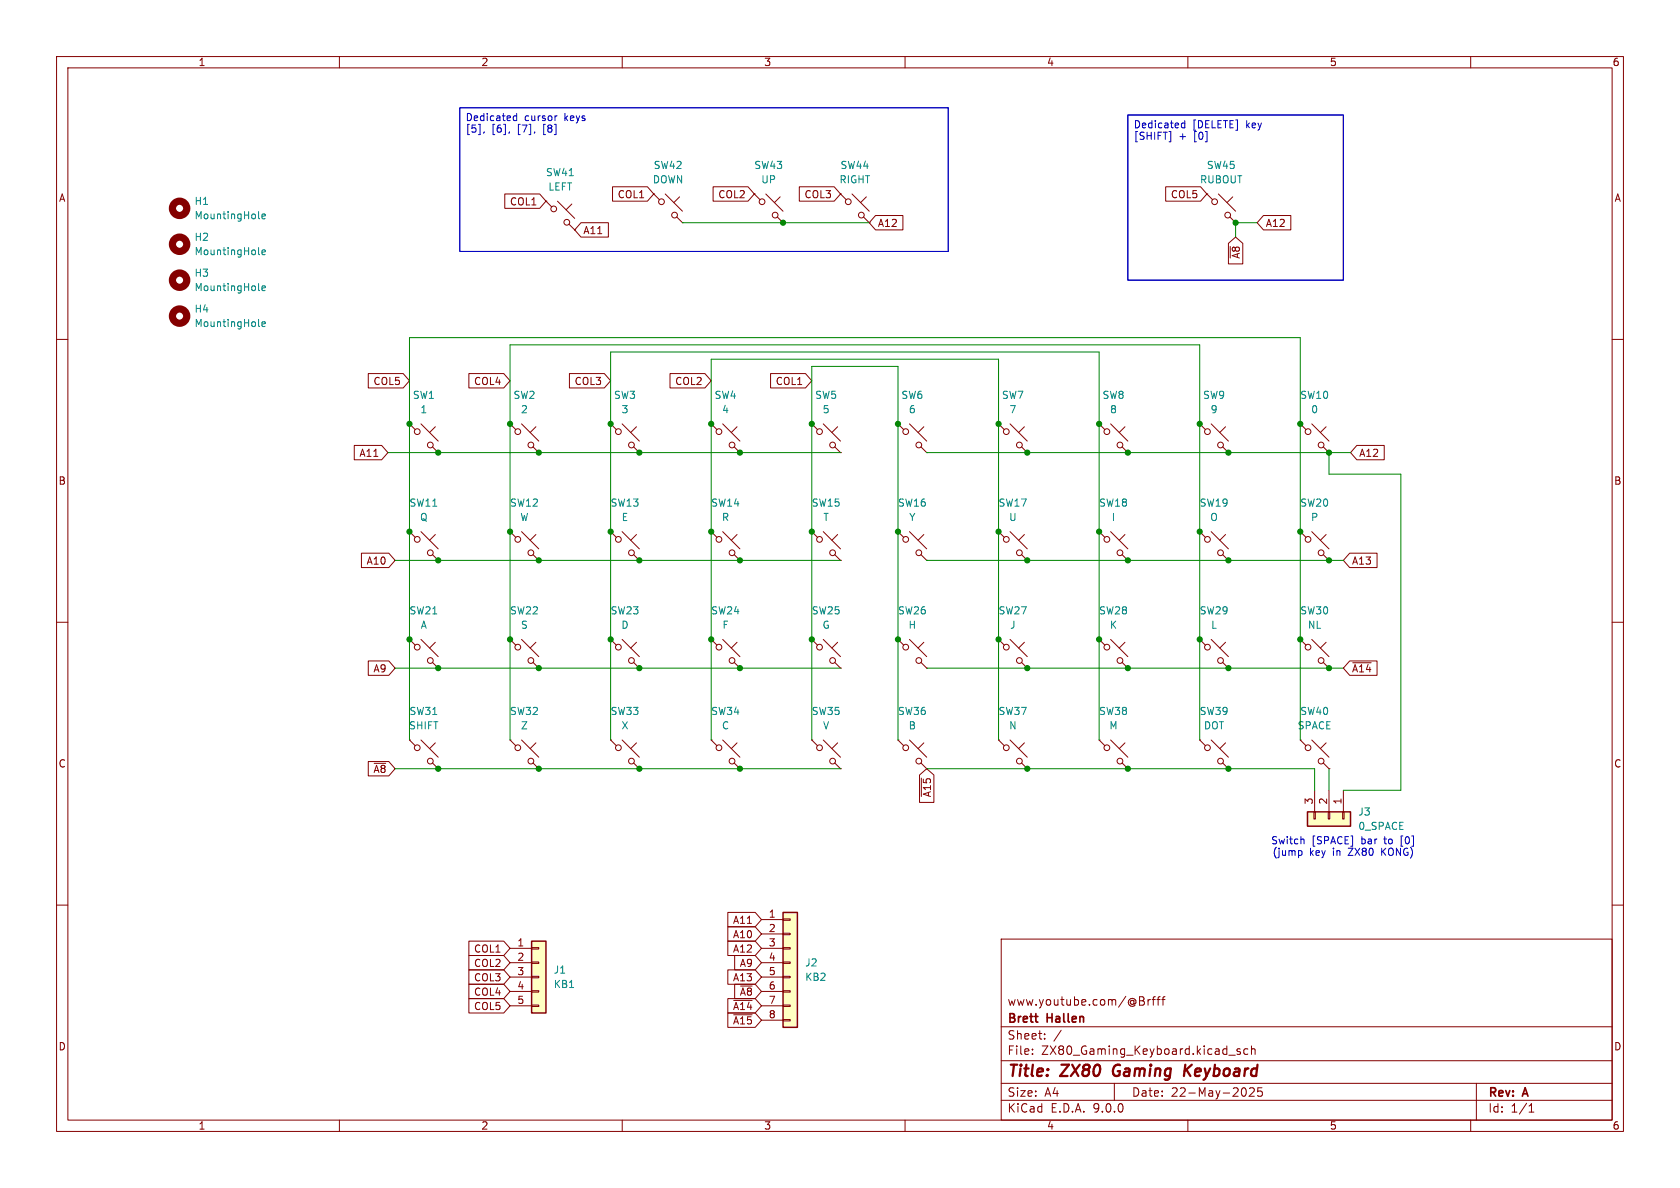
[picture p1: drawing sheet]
<svg xmlns="http://www.w3.org/2000/svg" width="297mm" height="210mm" viewBox="0 0 297 210" stroke-linecap="round" stroke-linejoin="round" font-family="sans-serif">
<g fill="none" stroke="#840000" stroke-width=".18">
<path d="M10 10h277v190h-277zM12 12h273v186h-273zM60 10v2M110 10v2M160 10v2M210 10v2M260 10v2M148.6 34.3l1 1M148.6 34.3h.1M150.6 34.3l3.1 3M152.7 38.4l1 1M153.2 34.8l-1.1 1"/>
<path d="M153.7 39.4h.1M10 60h2M72.4 74.9l1 1M72.4 74.9h.1M74.4 74.9l3.1 3.1M76.5 79l1 1M77 75.4l-1.1 1.1M285 60h2M77.5 80h.1M10 110h2M285 110h2M10 160h2"/>
<path d="M177 166h108v32h-108zM202.2 177.1v.5M203 176.7v1M203.4 176.7l-.3 .1-.1 .2M203.7 176.7h.5M204.2 176.2l-.3 .2v1.3M204.5 176.7h.6M205.1 176.2l-.4 .2v1.3M205.4 176.7h.6M206 176.2l-.4 .2v1.3M285 160h2M60 198v2"/>
<path d="M110 198v2M160 198v2M177 194.5h108M177 191.5h108M177 187.5h108M177 181.5h108M182.5 186.3v.1M182.5 185.5v.1M184.7 183.6v.1M184.7 182.8v.1M187.6 182.1l-1.3 2M197 191.5v3"/>
<path d="M210 198v2M217.2 186.5h1.2M219.2 185.5l-.3-.1-.2 .2v.2l.5 .2v.3h-.5M220.2 192.4l.1 .8-.1 .5-.2 .1M220.6 185.5l-.4-.1-.3 .3v.4l.1 .2h.6M221.2 185.5l.3-.1 .3 .1 .1 .9M221.2 184.9v1.5M221.7 192.4v.5l-.9 .9h.9M222.4 192.3l-.1 .7 .2-.1h.5l.2 .6-.3 .3-.6-.1M260 198v2M261 191.5v6.5M270.3 196.6h.9"/>
<path d="M270.3 195.5l.4-.4v1.5"/>
<circle cx="150" cy="35.7" r=".51"/>
<circle cx="152.3" cy="38" r=".51"/>
<circle cx="73.8" cy="76.3" r=".51"/>
<circle cx="76.1" cy="78.7" r=".51"/>
</g>
<path d="M197 188.5a1.27 1.27 0 0 0 0 1.6M209.6 188.2l-.3 2M209.7 189.1l.7 1.1M210.7 188.2l-1.3 1.2" fill="none" stroke="#840000" stroke-width=".4"/>
<path d="M231.1 143.5h7.7v2.6h-7.7z" fill="#ffffc2"/>
<path d="M231.1 143.5h7.7v2.6h-7.7z" fill="none" stroke="#840000" stroke-width=".25"/>
<g fill="none" stroke="#840000" stroke-width=".18">
<path d="M96.5 35.6l1 1M96.5 35.6h.1M98.6 35.6l3 3M100.6 39.6l1 1M101.1 36.1l-1 1M115.6 34.3l1 1M115.6 34.3h.1M117.6 34.3l3 3M119.6 38.4l1 1M120.1 34.8l-1 1M120.6 39.4h.1M133.3 34.3l1.1 1"/>
<path d="M133.3 34.3h.1M135.4 34.3l3 3M137.4 38.4l1 1M137.9 34.8l-1 1M138.4 39.4h.1M101.6 40.6h.1M107.9 74.9l1.1 1M107.9 74.9h.1M110 74.9l3 3.1M112 79l1 1M112.5 75.4l-1 1.1M125.7 74.9l1 1"/>
<path d="M125.7 74.9h.1M127.8 74.9l3 3.1M129.8 79l1 1M130.3 75.4l-1 1.1M158.7 74.9l1.1 1M158.7 74.9h.1M160.8 74.9l3 3.1M162.8 79l1 1M163.3 75.4l-1 1.1M72.4 94l1 1M72.4 94h.1M74.4 94l3.1 3"/>
<path d="M76.5 98l1 1.1M77 94.5l-1.1 1M77.5 99.1h.1M90.2 94l1 1M90.2 94h.1M92.2 94l3 3M94.2 98l1 1.1M94.7 94.5l-1 1M95.2 99.1h.1M107.9 94l1.1 1M107.9 94h.1M110 94l3 3"/>
<path d="M112 98l1 1.1M112.5 94.5l-1 1M113 80h.1M113 99.1h.1M125.7 94l1 1M125.7 94h.1M127.8 94l3 3M129.8 98l1 1.1M130.3 94.5l-1 1M130.8 80h.1M130.8 99.1h.1M163.8 80h.1"/>
<path d="M229.9 94l1 1M229.9 94h.1M231.9 94l3 3M233.9 98l1 1.1M234.4 94.5l-1 1M234.9 99.1h.1M72.4 113l1 1M72.4 113h.1M74.4 113l3.1 3.1M76.5 117.1l1 1M77 113.5l-1.1 1.1M77.5 118.1h.1"/>
<path d="M90.2 113l1 1M90.2 113h.1M92.2 113l3 3.1M94.2 117.1l1 1M94.7 113.5l-1 1.1M95.2 118.1h.1M107.9 113l1.1 1M107.9 113h.1M110 113l3 3.1M112 117.1l1 1M112.5 113.5l-1 1.1M113 118.1h.1"/>
<path d="M125.7 113l1 1M125.7 113h.1M127.8 113l3 3.1M129.8 117.1l1 1M130.3 113.5l-1 1.1M130.8 118.1h.1M212.1 113l1 1M212.1 113h.1M214.1 113l3.1 3.1M216.2 117.1l1 1M216.7 113.5l-1.1 1.1M217.2 118.1h.1"/>
<path d="M72.4 130.8l1 1M72.4 130.8h.1M74.4 130.8l3.1 3.1M76.5 134.9l1 1M77 131.3l-1.1 1M77.5 135.9h.1M229.9 130.8l1 1M229.9 130.8h.1M231.9 130.8l3 3.1M232.4 139.7v3.8M233.9 134.9l1 1M234.4 131.3l-1 1"/>
<path d="M234.9 135.9h.1M234.9 139.7v3.8M237.5 139.7v3.8M232.3 143.5h.2v1.3h-.2zM234.8 143.5h.3v1.3h-.3zM237.4 143.5h.2v1.3h-.2z"/>
<circle cx="97.9" cy="36.9" r=".51"/>
<circle cx="100.2" cy="39.3" r=".51"/>
<circle cx="116.9" cy="35.7" r=".51"/>
<circle cx="119.3" cy="38" r=".51"/>
<circle cx="134.7" cy="35.7" r=".51"/>
<circle cx="137" cy="38" r=".51"/>
<circle cx="109.3" cy="76.3" r=".51"/>
<circle cx="111.6" cy="78.7" r=".51"/>
<circle cx="127.1" cy="76.3" r=".51"/>
<circle cx="129.4" cy="78.7" r=".51"/>
<circle cx="160.1" cy="76.3" r=".51"/>
<circle cx="162.4" cy="78.7" r=".51"/>
<circle cx="73.8" cy="95.4" r=".51"/>
<circle cx="76.1" cy="97.7" r=".51"/>
<circle cx="91.5" cy="95.4" r=".51"/>
<circle cx="93.9" cy="97.7" r=".51"/>
<circle cx="109.3" cy="95.4" r=".51"/>
<circle cx="111.6" cy="97.7" r=".51"/>
<circle cx="127.1" cy="95.4" r=".51"/>
<circle cx="129.4" cy="97.7" r=".51"/>
<circle cx="231.2" cy="95.4" r=".51"/>
<circle cx="233.6" cy="97.7" r=".51"/>
<circle cx="73.8" cy="114.4" r=".51"/>
<circle cx="76.1" cy="116.8" r=".51"/>
<circle cx="91.5" cy="114.4" r=".51"/>
<circle cx="93.9" cy="116.8" r=".51"/>
<circle cx="109.3" cy="114.4" r=".51"/>
<circle cx="111.6" cy="116.8" r=".51"/>
<circle cx="127.1" cy="114.4" r=".51"/>
<circle cx="129.4" cy="116.8" r=".51"/>
<circle cx="213.5" cy="114.4" r=".51"/>
<circle cx="215.8" cy="116.8" r=".51"/>
<circle cx="73.8" cy="132.2" r=".51"/>
<circle cx="76.1" cy="134.5" r=".51"/>
<circle cx="231.2" cy="132.2" r=".51"/>
<circle cx="233.6" cy="134.5" r=".51"/>
</g>
<g fill="none" stroke="#840000" stroke-width="1.3">
<circle cx="31.7" cy="36.8" r="1.27"/>
<circle cx="31.7" cy="43.2" r="1.27"/>
<circle cx="31.7" cy="49.5" r="1.27"/>
<circle cx="31.7" cy="55.9" r="1.27"/>
</g>
<path d="M45.7 38.5l.2 .2M46.3 38.3l.6-.2v-.2l-.4-.1-.2 .2 .1 .6h.5M45.7 44.8l.2 .2M45.7 57.5l.2 .2M45.7 51.2l.2 .2M46.3 44.6l.6-.1v-.3h-.4l-.2 .2 .1 .6h.5M46.3 51l.6-.2v-.2l-.4-.1-.2 .2 .1 .6h.5M46.3 57.3l.6-.1v-.3h-.4l-.2 .2 .1 .6h.5" fill="none" stroke="#008484" stroke-width=".18"/>
<path d="M94 166.4h2.5v12.7h-2.5z" fill="#ffffc2"/>
<path d="M94 166.4h2.5v12.7h-2.5z" fill="none" stroke="#840000" stroke-width=".25"/>
<g fill="none" stroke="#840000" stroke-width=".18">
<path d="M90.2 74.9l1 1M90.2 74.9h.1M92.2 74.9l3 3.1M94.2 79l1 1M94.7 75.4l-1 1.1M176.5 74.9l1 1M176.5 74.9h.1M178.6 74.9l3 3.1M180.6 79l1 1M181.1 75.4l-1 1.1M194.3 74.9l1 1M194.3 74.9h.1"/>
<path d="M196.3 74.9l3.1 3.1M198.4 79l1 1M198.9 75.4l-1 1.1M95.2 80h.1M176.5 94l1 1M176.5 94h.1M178.6 94l3 3M180.6 98l1 1.1M181.1 94.5l-1 1M181.6 99.1h.1M181.6 80h.1M194.3 94l1 1"/>
<path d="M194.3 94h.1M196.3 94l3.1 3M198.4 98l1 1.1M198.9 94.5l-1 1M199.4 99.1h.1M199.4 80h.1M176.5 130.8l1 1M176.5 130.8h.1M178.6 130.8l3 3.1M180.6 134.9l1 1M181.1 131.3l-1 1M181.6 135.9h.1"/>
<path d="M194.3 130.8l1 1M194.3 130.8h.1M196.3 130.8l3.1 3.1M198.4 134.9l1 1M198.9 131.3l-1 1M199.4 135.9h.1M90.2 167.6h3.8M90.2 170.2h3.8M90.2 172.7h3.8M90.2 175.3h3.8M90.2 177.8h3.8M94 167.5h1.2v.3h-1.2z"/>
<path d="M94 170.1h1.2v.2h-1.2zM94 172.6h1.2v.2h-1.2zM94 175.1h1.2v.3h-1.2zM94 177.7h1.2v.2h-1.2z"/>
<circle cx="91.5" cy="76.3" r=".51"/>
<circle cx="93.9" cy="78.7" r=".51"/>
<circle cx="177.9" cy="76.3" r=".51"/>
<circle cx="180.2" cy="78.7" r=".51"/>
<circle cx="195.7" cy="76.3" r=".51"/>
<circle cx="198" cy="78.7" r=".51"/>
<circle cx="177.9" cy="95.4" r=".51"/>
<circle cx="180.2" cy="97.7" r=".51"/>
<circle cx="195.7" cy="95.4" r=".51"/>
<circle cx="198" cy="97.7" r=".51"/>
<circle cx="177.9" cy="132.2" r=".51"/>
<circle cx="180.2" cy="134.5" r=".51"/>
<circle cx="195.7" cy="132.2" r=".51"/>
<circle cx="198" cy="134.5" r=".51"/>
</g>
<path d="M138.4 161.3h2.6v20.3h-2.6z" fill="#ffffc2"/>
<path d="M138.4 161.3h2.6v20.3h-2.6z" fill="none" stroke="#840000" stroke-width=".25"/>
<g fill="none" stroke="#840000" stroke-width=".18">
<path d="M89.2 34.3h6.2l1.1 1.3-1.1 1.2h-6.2zM102.7 39.4h4.9v2.5h-4.9l-1.1-1.3zM108.3 33h6.2l1.1 1.3-1.1 1.3h-6.2zM126.1 33h6.1l1.1 1.3-1.1 1.3h-6.1zM141.3 33h6.2l1.1 1.3-1.1 1.3h-6.2zM154.8 38.1h4.8v2.5h-4.8l-1.1-1.2zM206.1 33h6.1l1.2 1.3-1.2 1.3h-6.1zM213.4 34.3l1 1M213.4 34.3h.1M215.4 34.3l3 3M217.4 38.4l1 1M217.9 34.8l-1 1"/>
<path d="M218.4 39.4h.1M223.4 38.1h4.8v2.5h-4.8l-1.2-1.2zM217.2 43l1.2-1.1 1.3 1.1v3.7h-2.5zM217.5 43.6v2M62.6 78.7h4.9l1.1 1.3-1.1 1.3h-4.9zM65.1 66h6.2l1.1 1.3-1.1 1.3h-6.2zM82.9 66h6.2l1.1 1.3-1.1 1.3h-6.2zM100.7 66h6.1l1.1 1.3-1.1 1.3h-6.1zM118.4 66h6.2l1.1 1.3-1.1 1.3h-6.2zM136.2 66h6.2l1.1 1.3-1.1 1.3h-6.2zM143.5 74.9l1 1M143.5 74.9h.1"/>
<path d="M145.5 74.9l3.1 3.1M147.6 79l1 1M148.1 75.4l-1 1.1M212.1 74.9l1 1M212.1 74.9h.1M214.1 74.9l3.1 3.1M216.2 79l1 1M216.7 75.4l-1.1 1.1M229.9 74.9l1 1M229.9 74.9h.1M231.9 74.9l3 3.1M233.9 79l1 1"/>
<path d="M234.4 75.4l-1 1.1M239.9 78.7h4.8v2.6h-4.8l-1.1-1.3zM63.9 97.8h4.8l1.1 1.3-1.1 1.2h-4.8zM143.5 94l1 1M143.5 94h.1M145.5 94l3.1 3M147.6 98l1 1.1M148.1 94.5l-1 1M148.6 99.1h.1M148.6 80h.1M158.7 94l1.1 1M158.7 94h.1"/>
<path d="M160.8 94l3 3M162.8 98l1 1.1M163.3 94.5l-1 1M163.8 99.1h.1M212.1 94l1 1M212.1 94h.1M214.1 94l3.1 3M216.2 98l1 1.1M216.7 94.5l-1.1 1M217.2 99.1h.1M217.2 80h.1M234.9 80h.1"/>
<path d="M238.6 97.8h4.8v2.5h-4.8l-1.1-1.2zM65.1 116.8h3.6l1.1 1.3-1.1 1.3h-3.6zM143.5 113l1 1M143.5 113h.1M145.5 113l3.1 3.1M147.6 117.1l1 1M148.1 113.5l-1 1.1M148.6 118.1h.1M158.7 113l1.1 1M158.7 113h.1M160.8 113l3 3.1M162.8 117.1l1 1"/>
<path d="M163.3 113.5l-1 1.1M163.8 118.1h.1M176.5 113l1 1M176.5 113h.1M178.6 113l3 3.1M180.6 117.1l1 1M181.1 113.5l-1 1.1M181.6 118.1h.1M194.3 113l1 1M194.3 113h.1M196.3 113l3.1 3.1M198.4 117.1l1 1"/>
<path d="M198.9 113.5l-1 1.1M199.4 118.1h.1M229.9 113l1 1M229.9 113h.1M231.9 113l3 3.1M233.9 117.1l1 1M234.4 113.5l-1 1.1M234.9 118.1h.1M238.6 116.8h4.8v2.6h-4.8l-1.1-1.3zM239.1 117.2h3.3M65.1 134.6h3.6l1.1 1.3-1.1 1.3h-3.6zM66.1 134.9h2.1"/>
<path d="M90.2 130.8l1 1M90.2 130.8h.1M92.2 130.8l3 3.1M94.2 134.9l1 1M94.7 131.3l-1 1M95.2 135.9h.1M107.9 130.8l1.1 1M107.9 130.8h.1M110 130.8l3 3.1M112 134.9l1 1M112.5 131.3l-1 1M113 135.9h.1"/>
<path d="M125.7 130.8l1 1M125.7 130.8h.1M127.8 130.8l3 3.1M129.8 134.9l1 1M130.3 131.3l-1 1M130.8 135.9h.1M143.5 130.8l1 1M143.5 130.8h.1M145.5 130.8l3.1 3.1M147.6 134.9l1 1M148.1 131.3l-1 1M148.6 135.9h.1"/>
<path d="M158.7 130.8l1.1 1M158.7 130.8h.1M160.8 130.8l3 3.1M162.6 137l1.2-1.1 1.3 1.1v4.8h-2.5zM162.8 134.9l1 1M162.9 137.5v3.3M163.3 131.3l-1 1M212.1 130.8l1 1M212.1 130.8h.1M214.1 130.8l3.1 3.1M216.2 134.9l1 1M216.7 131.3l-1.1 1"/>
<path d="M217.2 135.9h.1M82.9 174h6.2l1.1 1.3-1.1 1.2h-6.2zM82.9 168.9h6.2l1.1 1.3-1.1 1.3h-6.2zM82.9 166.4h6.2l1.1 1.2-1.1 1.3h-6.2zM82.9 176.5h6.2l1.1 1.3-1.1 1.3h-6.2zM82.9 171.4h6.2l1.1 1.3-1.1 1.3h-6.2zM128.7 166.4h4.8l1.1 1.2-1.1 1.3h-4.8zM128.7 179.1h4.8l1.1 1.2-1.1 1.3h-4.8zM128.7 161.3h4.8l1.1 1.3-1.1 1.2h-4.8zM128.7 171.4h4.8l1.1 1.3-1.1 1.3h-4.8zM128.7 176.5h4.8l1.1 1.3-1.1 1.3h-4.8zM128.7 163.8h4.8l1.1 1.3-1.1 1.3h-4.8z"/>
<path d="M129.7 179.4h3.3M129.7 176.8h3.3M129.9 168.9h3.6l1.1 1.3-1.1 1.3h-3.6zM129.9 174h3.6l1.1 1.3-1.1 1.2h-3.6zM134.6 162.6h3.8M134.6 165.1h3.8M134.6 167.6h3.8M134.6 170.2h3.8M134.6 172.7h3.8M134.6 175.3h3.8M134.6 177.8h3.8M138.4 162.4h1.3v.3h-1.3z"/>
<path d="M138.4 165h1.3v.2h-1.3zM138.4 167.5h1.3v.3h-1.3zM138.4 170.1h1.3v.2h-1.3zM138.4 172.6h1.3v.2h-1.3zM138.4 175.1h1.3v.3h-1.3zM138.4 177.7h1.3v.2h-1.3zM134.6 180.3h3.8M138.4 180.2h1.3v.3h-1.3z"/>
<circle cx="214.7" cy="35.7" r=".51"/>
<circle cx="217" cy="38" r=".51"/>
<circle cx="144.9" cy="76.3" r=".51"/>
<circle cx="147.2" cy="78.7" r=".51"/>
<circle cx="213.5" cy="76.3" r=".51"/>
<circle cx="215.8" cy="78.7" r=".51"/>
<circle cx="231.2" cy="76.3" r=".51"/>
<circle cx="233.6" cy="78.7" r=".51"/>
<circle cx="144.9" cy="95.4" r=".51"/>
<circle cx="147.2" cy="97.7" r=".51"/>
<circle cx="160.1" cy="95.4" r=".51"/>
<circle cx="162.4" cy="97.7" r=".51"/>
<circle cx="213.5" cy="95.4" r=".51"/>
<circle cx="215.8" cy="97.7" r=".51"/>
<circle cx="144.9" cy="114.4" r=".51"/>
<circle cx="147.2" cy="116.8" r=".51"/>
<circle cx="160.1" cy="114.4" r=".51"/>
<circle cx="162.4" cy="116.8" r=".51"/>
<circle cx="177.9" cy="114.4" r=".51"/>
<circle cx="180.2" cy="116.8" r=".51"/>
<circle cx="195.7" cy="114.4" r=".51"/>
<circle cx="198" cy="116.8" r=".51"/>
<circle cx="231.2" cy="114.4" r=".51"/>
<circle cx="233.6" cy="116.8" r=".51"/>
<circle cx="91.5" cy="132.2" r=".51"/>
<circle cx="93.9" cy="134.5" r=".51"/>
<circle cx="109.3" cy="132.2" r=".51"/>
<circle cx="111.6" cy="134.5" r=".51"/>
<circle cx="127.1" cy="132.2" r=".51"/>
<circle cx="129.4" cy="134.5" r=".51"/>
<circle cx="144.9" cy="132.2" r=".51"/>
<circle cx="147.2" cy="134.5" r=".51"/>
<circle cx="160.1" cy="132.2" r=".51"/>
<circle cx="162.4" cy="134.5" r=".51"/>
<circle cx="213.5" cy="132.2" r=".51"/>
<circle cx="215.8" cy="134.5" r=".51"/>
</g>
<g fill="none" stroke="#008400" stroke-width=".18">
<path d="M120.6 39.4h33.1M222.2 39.4h-3.8v2.5M68.6 80h80M69.8 99.1h78.8M163.8 80h75M163.8 99.1h73.7M234.9 80v3.8h12.7v55.9h-10.1M69.8 118.1h78.8M163.8 118.1h73.7M69.8 135.9h78.8M72.4 130.8v-71.1h157.5v71.1M90.2 130.8v-69.8h121.9v69.8"/>
<path d="M107.9 130.8v-68.6h86.4v68.6M125.7 130.8v-67.3h50.8v67.3M143.5 130.8v-66h15.2v66M163.8 135.9h68.6v3.8M234.9 135.9v3.8"/>
</g>
<g fill="none" stroke="#0000c2" stroke-width=".18">
<path d="M81.3 19.1h86.3v25.4h-86.3zM85.6 23.3l-.1 .3M90.1 23.3l-.1 .3M91.3 20.1v1.2M91.3 20.5h-.3l-.3 .2 .2 .6h.4M94.5 23.3v.2M98.5 20.5h-.3M199.4 20.3h38.1v29.2h-38.1zM207 23.2v1.9h-.3M209.5 21.3v1.3M209.5 21.8l-.4-.1-.3 .3 .2 .5h.5M229.7 150.4h.4l.1 .2-.1 .5-.4 .1"/>
<path d="M230.2 148.3l.3 .2v.7"/>
</g>
<g fill="#008400" stroke="#008400" stroke-width=".18">
<circle cx="229.9" cy="113" r=".46"/>
<circle cx="234.9" cy="118.1" r=".46"/>
<circle cx="217.2" cy="135.9" r=".46"/>
<circle cx="217.2" cy="118.1" r=".46"/>
<circle cx="234.9" cy="99.1" r=".46"/>
<circle cx="229.9" cy="94" r=".46"/>
<circle cx="77.5" cy="135.9" r=".46"/>
<circle cx="95.2" cy="135.9" r=".46"/>
<circle cx="95.2" cy="99.1" r=".46"/>
<circle cx="72.4" cy="113" r=".46"/>
<circle cx="90.2" cy="94" r=".46"/>
<circle cx="143.5" cy="94" r=".46"/>
<circle cx="176.5" cy="94" r=".46"/>
<circle cx="176.5" cy="113" r=".46"/>
<circle cx="158.7" cy="94" r=".46"/>
<circle cx="181.6" cy="80" r=".46"/>
<circle cx="199.4" cy="80" r=".46"/>
<circle cx="181.6" cy="118.1" r=".46"/>
<circle cx="181.6" cy="135.9" r=".46"/>
<circle cx="158.7" cy="74.9" r=".46"/>
<circle cx="176.5" cy="74.9" r=".46"/>
<circle cx="143.5" cy="113" r=".46"/>
<circle cx="158.7" cy="113" r=".46"/>
<circle cx="143.5" cy="74.9" r=".46"/>
<circle cx="181.6" cy="99.1" r=".46"/>
<circle cx="194.3" cy="94" r=".46"/>
<circle cx="113" cy="80" r=".46"/>
<circle cx="125.7" cy="94" r=".46"/>
<circle cx="107.9" cy="113" r=".46"/>
<circle cx="113" cy="99.1" r=".46"/>
<circle cx="130.8" cy="99.1" r=".46"/>
<circle cx="107.9" cy="94" r=".46"/>
<circle cx="125.7" cy="113" r=".46"/>
<circle cx="77.5" cy="80" r=".46"/>
<circle cx="72.4" cy="74.9" r=".46"/>
<circle cx="199.4" cy="99.1" r=".46"/>
<circle cx="194.3" cy="113" r=".46"/>
<circle cx="217.2" cy="99.1" r=".46"/>
<circle cx="212.1" cy="94" r=".46"/>
<circle cx="212.1" cy="113" r=".46"/>
<circle cx="199.4" cy="135.9" r=".46"/>
<circle cx="212.1" cy="74.9" r=".46"/>
<circle cx="217.2" cy="80" r=".46"/>
<circle cx="194.3" cy="74.9" r=".46"/>
<circle cx="199.4" cy="118.1" r=".46"/>
<circle cx="229.9" cy="74.9" r=".46"/>
<circle cx="234.9" cy="80" r=".46"/>
<circle cx="218.4" cy="39.4" r=".46"/>
<circle cx="90.2" cy="113" r=".46"/>
<circle cx="77.5" cy="118.1" r=".46"/>
<circle cx="95.2" cy="118.1" r=".46"/>
<circle cx="130.8" cy="135.9" r=".46"/>
<circle cx="113" cy="118.1" r=".46"/>
<circle cx="113" cy="135.9" r=".46"/>
<circle cx="130.8" cy="118.1" r=".46"/>
<circle cx="77.5" cy="99.1" r=".46"/>
<circle cx="72.4" cy="94" r=".46"/>
<circle cx="107.9" cy="74.9" r=".46"/>
<circle cx="130.8" cy="80" r=".46"/>
<circle cx="125.7" cy="74.9" r=".46"/>
<circle cx="138.4" cy="39.4" r=".46"/>
<circle cx="90.2" cy="74.9" r=".46"/>
<circle cx="95.2" cy="80" r=".46"/>
</g>
<g font-size="2.8" fill="#840000">
<text x="178" y="190.9">Title:</text>
<text x="187.7" y="190.9">ZX80</text>
<text x="197.6" y="190.9">Gaming</text>
<text x="211" y="190.9">Keyboard</text>
</g>
<g font-size="2.1" fill="#840000">
<text x="178" y="178">www.youtube.com/@Brfff</text>
<text x="178" y="184">Sheet:</text>
<text x="178" y="181.2">Brett</text>
<text x="185.2" y="181.2">Hallen</text>
<text x="178" y="186.7">File:</text>
<text x="184.1" y="186.7">ZX80_Gaming_Keyboard.kicad_sch</text>
<text x="178" y="196.9">KiCad</text>
<text x="178" y="194.1">Size:</text>
<text x="184.7" y="194.1">A4</text>
<text x="185.7" y="196.9">E.D.A.</text>
<text x="193.3" y="196.9">9.0.0</text>
<text x="200" y="194.1">Date:</text>
<text x="207" y="194.1">22-May-2025</text>
<text x="263" y="194.3">Rev:</text>
<text x="263" y="196.9">Id:</text>
<text x="267.1" y="196.9">1/1</text>
<text x="269.4" y="194.3">A</text>
</g>
<g font-size="1.8" fill="#840000">
<text x="35" y="11.9">1</text>
<text x="85" y="11.9">2</text>
<text x="135" y="11.9">3</text>
<text x="185" y="11.9">4</text>
<text x="235" y="11.9">5</text>
<text x="285" y="11.9">6</text>
<text x="10.3" y="35.9">A</text>
<text x="109.1" y="35.2">COL1</text>
<text x="126.9" y="35.2">COL2</text>
<text x="142.1" y="35.2">COL3</text>
<text x="206.9" y="35.2">COL5</text>
<text x="285.3" y="35.9">A</text>
<text x="90" y="36.5">COL1</text>
<text x="103" y="41.6">A11</text>
<text x="155.1" y="40.3">A12</text>
<text x="223.7" y="40.3">A12</text>
<text x="219.4" y="45.8" transform="rotate(-90 219.4 45.8)">~{A8}</text>
<text x="65.9" y="68.3">COL5</text>
<text x="83.7" y="68.3">COL4</text>
<text x="101.5" y="68.3">COL3</text>
<text x="119.3" y="68.3">COL2</text>
<text x="137" y="68.3">COL1</text>
<text x="63.4" y="81">A11</text>
<text x="240.2" y="81">A12</text>
<text x="10.3" y="85.9">B</text>
<text x="285.3" y="85.9">B</text>
<text x="64.7" y="100">A10</text>
<text x="238.9" y="100">A13</text>
<text x="65.9" y="119.1">A9</text>
<text x="238.9" y="119.1">~{A14}</text>
<text x="10.3" y="135.9">C</text>
<text x="65.9" y="136.8">~{A8}</text>
<text x="285.3" y="135.9">C</text>
<text x="164.8" y="141" transform="rotate(-90 164.8 141)">~{A15}</text>
<text x="232.2" y="142.3" transform="rotate(-90 232.2 142.3)">3</text>
<text x="234.7" y="142.3" transform="rotate(-90 234.7 142.3)">2</text>
<text x="237.2" y="142.3" transform="rotate(-90 237.2 142.3)">1</text>
<text x="91.4" y="167.4">1</text>
<text x="129.5" y="163.5">A11</text>
<text x="129.5" y="166.1">A10</text>
<text x="135.8" y="162.3">1</text>
<text x="135.8" y="164.8">2</text>
<text x="135.8" y="167.4">3</text>
<text x="83.7" y="171.1">COL2</text>
<text x="83.7" y="168.6">COL1</text>
<text x="83.7" y="173.7">COL3</text>
<text x="91.4" y="169.9">2</text>
<text x="91.4" y="172.5">3</text>
<text x="129.5" y="168.6">A12</text>
<text x="129.5" y="173.7">A13</text>
<text x="130.7" y="171.1">A9</text>
<text x="135.8" y="169.9">4</text>
<text x="135.8" y="172.5">5</text>
<text x="83.7" y="176.2">COL4</text>
<text x="83.7" y="178.8">COL5</text>
<text x="91.4" y="175">4</text>
<text x="91.4" y="177.5">5</text>
<text x="129.5" y="178.8">~{A14}</text>
<text x="130.7" y="176.2">~{A8}</text>
<text x="135.8" y="175">6</text>
<text x="135.8" y="177.5">7</text>
<text x="10.3" y="185.9">D</text>
<text x="129.5" y="181.3">~{A15}</text>
<text x="135.8" y="180.1">8</text>
<text x="285.3" y="185.9">D</text>
<text x="35" y="199.9">1</text>
<text x="85" y="199.9">2</text>
<text x="135" y="199.9">3</text>
<text x="185" y="199.9">4</text>
<text x="235" y="199.9">5</text>
<text x="285" y="199.9">6</text>
</g>
<g font-size="1.8" fill="#0000c2">
<text x="82.2" y="21.7">Dedicated</text>
<text x="82.2" y="23.8">[5],</text>
<text x="86.9" y="23.8">[6],</text>
<text x="91.6" y="23.8">[7],</text>
<text x="92.7" y="21.7">cursor</text>
<text x="96.3" y="23.8">[8]</text>
<text x="99.9" y="21.7">keys</text>
<text x="200.3" y="23">Dedicated</text>
<text x="210.8" y="23">[DELETE]</text>
<text x="220.4" y="23">key</text>
<text x="200.3" y="25">[SHIFT]</text>
<text x="208.4" y="25">+</text>
<text x="211.2" y="25">[0]</text>
<text x="224.6" y="149.5">Switch</text>
<text x="231.9" y="149.5">[SPACE]</text>
<text x="240.8" y="149.5">bar</text>
<text x="245" y="149.5">to</text>
<text x="248.1" y="149.5">[0]</text>
<text x="224.9" y="151.5">(jump</text>
<text x="231.5" y="151.5">key</text>
<text x="235.7" y="151.5">in</text>
<text x="238.7" y="151.5">ZX80</text>
<text x="244.7" y="151.5">KONG)</text>
</g>
<g font-size="1.8" fill="#008484">
<text x="96.4" y="31.3">SW41</text>
<text x="96.8" y="33.9">LEFT</text>
<text x="115.3" y="32.6">DOWN</text>
<text x="115.5" y="30.1">SW42</text>
<text x="133.2" y="30.1">SW43</text>
<text x="134.5" y="32.6">UP</text>
<text x="148.3" y="32.6">RIGHT</text>
<text x="148.5" y="30.1">SW44</text>
<text x="212" y="32.6">RUBOUT</text>
<text x="213.3" y="30.1">SW45</text>
<text x="34.3" y="36.4">H1</text>
<text x="34.3" y="39">MountingHole</text>
<text x="34.3" y="42.8">H2</text>
<text x="34.3" y="45.3">MountingHole</text>
<text x="34.3" y="49.1">H3</text>
<text x="34.3" y="51.7">MountingHole</text>
<text x="34.3" y="55.5">H4</text>
<text x="34.3" y="58">MountingHole</text>
<text x="72.9" y="70.7">SW1</text>
<text x="90.7" y="70.7">SW2</text>
<text x="108.5" y="70.7">SW3</text>
<text x="126.2" y="70.7">SW4</text>
<text x="144" y="70.7">SW5</text>
<text x="159.3" y="70.7">SW6</text>
<text x="177" y="70.7">SW7</text>
<text x="194.8" y="70.7">SW8</text>
<text x="212.6" y="70.7">SW9</text>
<text x="229.8" y="70.7">SW10</text>
<text x="74.2" y="73.3">1</text>
<text x="92" y="73.3">2</text>
<text x="109.8" y="73.3">3</text>
<text x="127.6" y="73.3">4</text>
<text x="145.3" y="73.3">5</text>
<text x="160.6" y="73.3">6</text>
<text x="178.4" y="73.3">7</text>
<text x="196.1" y="73.3">8</text>
<text x="213.9" y="73.3">9</text>
<text x="231.7" y="73.3">0</text>
<text x="72.3" y="89.8">SW11</text>
<text x="90.1" y="89.8">SW12</text>
<text x="107.8" y="89.8">SW13</text>
<text x="125.6" y="89.8">SW14</text>
<text x="143.4" y="89.8">SW15</text>
<text x="158.6" y="89.8">SW16</text>
<text x="176.4" y="89.8">SW17</text>
<text x="194.2" y="89.8">SW18</text>
<text x="212" y="89.8">SW19</text>
<text x="229.8" y="89.8">SW20</text>
<text x="74.2" y="92.3">Q</text>
<text x="91.9" y="92.3">W</text>
<text x="109.8" y="92.3">E</text>
<text x="127.5" y="92.3">R</text>
<text x="145.5" y="92.3">T</text>
<text x="160.6" y="92.3">Y</text>
<text x="178.3" y="92.3">U</text>
<text x="196.4" y="92.3">I</text>
<text x="213.9" y="92.3">O</text>
<text x="231.7" y="92.3">P</text>
<text x="72.3" y="108.8">SW21</text>
<text x="74.3" y="111.4">A</text>
<text x="90.1" y="108.8">SW22</text>
<text x="92" y="111.4">S</text>
<text x="107.8" y="108.8">SW23</text>
<text x="109.8" y="111.4">D</text>
<text x="125.6" y="108.8">SW24</text>
<text x="127.6" y="111.4">F</text>
<text x="143.4" y="108.8">SW25</text>
<text x="145.3" y="111.4">G</text>
<text x="158.6" y="108.8">SW26</text>
<text x="160.5" y="111.4">H</text>
<text x="176.4" y="108.8">SW27</text>
<text x="178.5" y="111.4">J</text>
<text x="194.2" y="108.8">SW28</text>
<text x="196.1" y="111.4">K</text>
<text x="212" y="108.8">SW29</text>
<text x="214" y="111.4">L</text>
<text x="229.8" y="108.8">SW30</text>
<text x="231.1" y="111.4">NL</text>
<text x="72.2" y="129.1">SHIFT</text>
<text x="72.3" y="126.6">SW31</text>
<text x="90.1" y="126.6">SW32</text>
<text x="92" y="129.1">Z</text>
<text x="107.8" y="126.6">SW33</text>
<text x="109.8" y="129.1">X</text>
<text x="125.6" y="126.6">SW34</text>
<text x="127.5" y="129.1">C</text>
<text x="143.4" y="126.6">SW35</text>
<text x="145.4" y="129.1">V</text>
<text x="158.6" y="126.6">SW36</text>
<text x="160.6" y="129.1">B</text>
<text x="176.4" y="126.6">SW37</text>
<text x="178.3" y="129.1">N</text>
<text x="194.2" y="126.6">SW38</text>
<text x="196" y="129.1">M</text>
<text x="212" y="126.6">SW39</text>
<text x="212.7" y="129.1">DOT</text>
<text x="229.3" y="129.1">SPACE</text>
<text x="229.8" y="126.6">SW40</text>
<text x="240" y="144.4">J3</text>
<text x="240" y="146.9">0_SPACE</text>
<text x="97.8" y="172.3">J1</text>
<text x="142.2" y="171">J2</text>
<text x="142.2" y="173.6">KB2</text>
<text x="97.8" y="174.9">KB1</text>
</g>
</svg>
